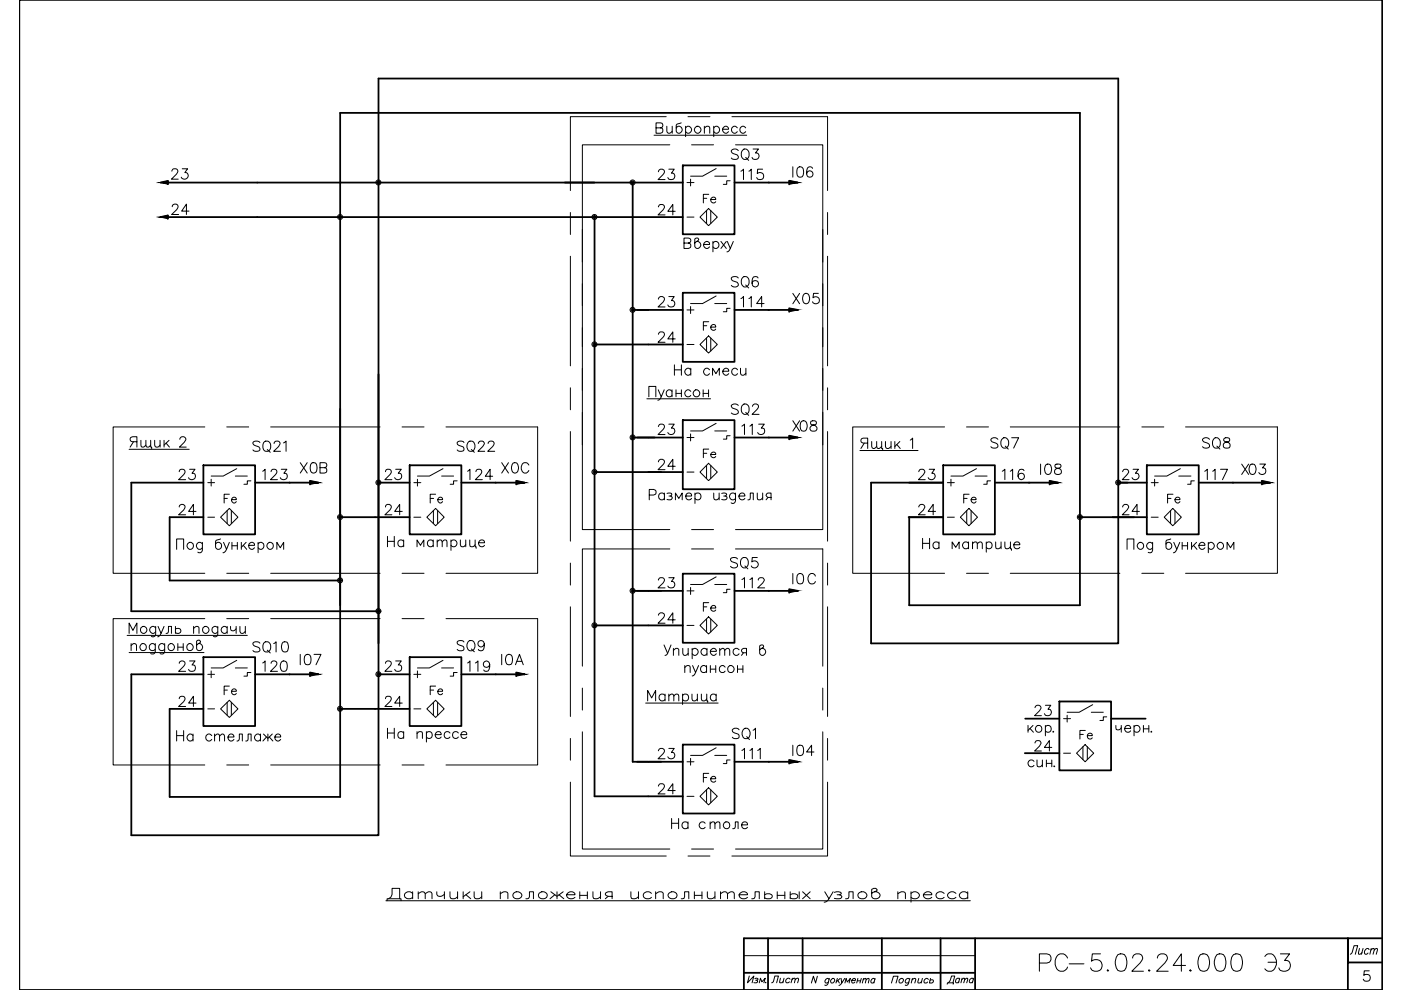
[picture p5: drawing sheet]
<svg xmlns="http://www.w3.org/2000/svg" width="297mm" height="210mm" viewBox="0 0 297 210" stroke-linecap="round" stroke-linejoin="round" font-family="sans-serif">
<!-- layer: 0 -->
<g fill="none" stroke="#000" stroke-width=".38">
<path d="M4.1 0h289v209.9h-289zM35.6 38.7h109.2M134.1 38.7v122.8h6.1M144.8 35.1h10.9v14.6h-10.9zM163 38.7h6.1M35.6 46h109.2M126.1 46v122.8h11.3M80.2 79.3v97.8h-52.4v-34.1h15.3M126.1 73h11.3M134.1 65.7h3.3M144.8 62.1h10.9v14.6h-10.9zM163 65.7h6.1"/>
<path d="M43.1 98.7h11v14.6h-11zM86.9 98.7h10.9v14.6h-10.9zM134.1 92.8h4.7M144.8 89.1h10.9v14.6h-10.9zM163 92.8h6.1M200 98.7h10.9v14.6h-10.9zM243.1 98.7h11.1v14.6h-11.1zM36 109.7v13.4h36.1M43.1 102.3h-15.3v27.3h52.4M72.1 109.7h7.4M126.1 100.1h14.1M192.8 109.7v18.6h36.2v-104.4h-156.9v145.1h-36.1v-18.7"/>
<path d="M200 102.3h-15.3v34.1h52.4v-119.7h-156.9v119.7M229 109.7h8.2M43.1 139.3h11v14.6h-11zM86.9 139.3h10.9v14.6h-10.9zM126.1 132.6h11.3M134.1 125.3h6.1M144.8 121.6h10.9v14.7h-10.9zM163 125.3h6.1M72.1 150.3h7.4M144.8 157.9h10.9v14.6h-10.9zM224.6 148.7h11v14.6h-11zM235.6 152.4h7.3"/>
<path d="M155.7 161.5h13.4M162.8 198.9v11M170.2 198.9v11M187 198.9v11M199.4 198.9v11M206.7 198.9v11M293.1 198.9h-135.4v11M157.7 206.3h49M293.1 204.1h-7.3v-5.2v11"/>
</g>
<!-- layer: Layer2 -->
<g fill="none" stroke="#000" stroke-width=".21">
<path d="M157.3 159.1l.5-.4v2.2M159 159.1l.5-.4v2.2M160.6 159.1l.6-.4v2.2M158.9 206.9l-.4 1.5 1.3-1.5-.3 1.5M160 207.5a.44 .44 0 0 1 .7 .1l-.1 .2h-.4M160.4 207.8l.2 .3-.1 .2h-.7M161 208.4l.2-1 .3 .8 .7-.8-.2 1M173.3 207l-.4 1.4-.4-1.4-.5 1.4M175.8 207.7l-.1-.1a.46 .46 0 0 0-.7 .2 .46 .46 0 0 0 .3 .6l.3-.2M175.8 207.4l-.3 1.2-.3 .3-.3-.1M176.3 207.7l.3-.3a.46 .46 0 0 1 .3 .7 .46 .46 0 0 1-.8 .1zM177.5 207.4l-.3 1"/>
<path d="M177.7 207.9l.3 .5M178.1 207.4l-.8 .8M178.3 207.4l.2 1 .6-1M178.5 208.4l-.6 .5M179.1 208.4l.3-1 .2 .8 .7-.8-.3 1M180.6 207.9h.7l.1-.3a.51 .51 0 0 0-.7 .1 .51 .51 0 0 0 0 .7l.6-.2M181.8 208h.6M181.9 207.4l-.3 1M182.6 207.4l-.3 1M183 207.7l.4-.3 .2 .1-.1 .9M183.1 207.4l-.3 1M183.6 207.7l.5-.3 .2 .1-.2 .9"/>
<path d="M185.5 207.7a.36 .36 0 0 0-.3-.3 .36 .36 0 0 0-.4 .3l-.2 .3 .1 .4h.3l.3-.2M185.5 207.4l-.2 1M189 208.4l.4-1.4h1l-.4 1.4M190.7 207.7l.4-.3a.38 .38 0 0 1 .4 .2 .38 .38 0 0 1 0 .4 .45 .45 0 0 1-.4 .4 .45 .45 0 0 1-.5-.4zM192.9 207.7a.53 .53 0 0 0-.8 0 .53 .53 0 0 0 0 .7l.6-.2M192.9 207.4l-.3 1.2-.4 .3-.3-.1M193.4 207.7l.4-.3 .3 .1-.1 .9M193.4 207.4l-.2 1M194.8 207.4l-.2 1h.5l.3-.2M195.6 207.4l-.3 1M196.8 207.7a.52 .52 0 0 0-.7 0 .52 .52 0 0 0 0 .7l.6-.2M197.2 207.9l.4-.2a.35 .35 0 0 1 .3 .4 .35 .35 0 0 1-.4 .3l-.4-.1"/>
<path d="M197.3 207.4l-.3 1M290.3 205.8h-1.1v1a.77 .77 0 0 1 1.1 0 .77 .77 0 0 1-.1 1.2 .77 .77 0 0 1-1.2-.4"/>
</g>
<!-- layer: Layer1 -->
<g fill="none" stroke="#000" stroke-width=".21">
<path d="M141.3 24.7h-20.4v15.7M142 30.7h-18.5v24.9M145.9 24.7h4.6M146.6 30.7h4.7M155.2 24.7h20.3v15.7M155.9 30.7h18.5v24.9M120.9 45.1v4.6M120.9 54.3v23.3M123.5 48.7v45.6M174.4 48.7v45.6M175.5 45.1v4.6M175.5 54.3v23.3"/>
<path d="M43.4 90.5h-19.4v31.1h19.4M48.1 90.5h4.6M57.4 90.5h23.2M85.2 90.5h4.7M94.6 90.5h19.4v31.1h-19.4M120.9 82.2v4.7M120.9 91.5v23.2M123.5 87.4v24.9h18.5M174.4 87.4v24.9h-18.5M175.5 82.2v4.7M175.5 91.5v23.2M200.3 90.5h-19.5v31.1h19.5"/>
<path d="M204.9 90.5h4.7M214.2 90.5h23.2M242.1 90.5h4.6M251.4 90.5h19.4v31.1h-19.4M120.9 119.4v4.7M142 116.4h-18.5v24.8M146.6 116.4h4.7M146.6 112.3h4.7M155.9 116.4h18.5v24.8M43.4 131.2h-19.4v31h19.4M48.1 121.6h4.6M48.1 131.2h4.6"/>
<path d="M57.4 121.6h23.2M57.4 131.2h23.2M85.2 121.6h4.7M85.2 131.2h4.7M94.6 131.2h19.4v31h-19.4M120.9 128.7v23.2M175.5 128.7v23.2M204.9 121.6h4.7M214.2 121.6h23.2M242.1 121.6h4.6M120.9 156.6v4.6M123.5 155.2v24.8h18.5"/>
<path d="M123.5 145.9v4.7M174.4 155.2v24.8h-18.5M174.4 145.9v4.7M48.1 162.2h4.6M57.4 162.2h23.2M85.2 162.2h4.7M120.9 165.8v15.7h20.4M175.5 165.8v15.7h-20.3M145.9 181.5h4.6M146.6 180h4.7M157.7 202.6h49"/>
</g>
<!-- layer: 0 -->
<g fill="none" stroke="#000" stroke-width=".21">
<path d="M138.7 28.7h19.6M139.1 27.1h.9l.4 .2v.7l-.4 .3h-.9v-2.3l1.3 .1 .1 .6-.1 .3-.4 .1M141.4 26.8l.1 1.3 .5 .2 .5-.5M142.5 26.8v1.5M144.4 26l-.9 .3-.1 .3v1.2a.7 .7 0 0 0 1.2 .1 .7 .7 0 0 0-.5-1.1h-.3l-.4 .3M145.4 27.1a.7 .7 0 0 1 1-.1 .7 .7 0 0 1 0 1 .7 .7 0 0 1-1-.1M145.4 26.8v2.2M145.7 38.7h1.4M146.4 38v1.4M149.3 27.2l.5-.4 .6 .1 .1 1.4M149.3 26.8v1.5M151.3 27.1a.68 .68 0 0 1 1-.1 .68 .68 0 0 1 0 1 .68 .68 0 0 1-1-.1"/>
<path d="M151.3 26.8v2.2M151.5 37.4h2.6M151.8 35.7l-2.8 1.7h-2.6M153.2 27.4h1.3a.67 .67 0 0 0-1-.6 .67 .67 0 0 0-.2 1.1 .64 .64 0 0 0 .6 .4 .64 .64 0 0 0 .6-.4M154.8 38.3h-.7v.8h-.7M156.3 27.1a.68 .68 0 0 0-1-.1 .68 .68 0 0 0 0 1 .68 .68 0 0 0 1-.1M158.1 27.1a.68 .68 0 0 0-1-.1 .68 .68 0 0 0 0 1 .68 .68 0 0 0 1-.1M145 51.5l1.2 .1a.59 .59 0 0 1 .3 .6 .59 .59 0 0 1-.5 .5h-1v-2.2h1l.4 .2v.6l-.4 .2M145.7 46h1.4M147.7 51.2a.72 .72 0 0 1 .9 .9 .72 .72 0 0 1-1.2 .4l-.1-.2v-1.6l.3-.2h.3l.3 .3-.2 .2-.7 .5M149.2 51.8h1.2a.67 .67 0 0 0-.9-.5 .67 .67 0 0 0-.2 1 .64 .64 0 0 0 .6 .4 .64 .64 0 0 0 .5-.4M149.8 44.6v2.8"/>
<path d="M150.2 44.2l1.9 1.8-1.9 1.9-1.8-1.9zM150.7 44.6v2.8M151.2 51.5a.7 .7 0 0 1 1-.1 .7 .7 0 0 1 0 1.1 .7 .7 0 0 1-1-.2M151.2 51.2v2.2M152.9 51.2l1.1 1.5M154 51.2l-1.1 1.5M154.2 51.2l.6 1.5 .7-1.5M154.8 52.7l-.2 .4-.5 .3M145.7 65.7h1.4M145.7 73h1.4M146.4 65v1.5M149.8 71.7v2.7"/>
<path d="M150.2 71.2l1.9 1.8-1.9 1.9-1.8-1.9zM150.7 71.7v2.7M151.5 64.4h2.6M151.8 62.8l-2.8 1.6h-2.6M154.8 65.4h-.7v.7h-.7M27.4 95.3h12.7M50.2 99.4l-2.9 1.5h-2.5M93.9 99.4l-2.9 1.5h-2.5M137.1 84.6h13.6M145.7 92.8h1.4M146.4 92v1.5M149.8 98.7v2.7"/>
<path d="M150.2 98.2l1.9 1.9-1.9 1.8-1.8-1.8zM150.7 98.7v2.7M151.5 91.4h2.6M151.8 89.8l-2.8 1.6h-2.6M182.3 95.5h12.3M207 99.4l-2.8 1.5h-2.6M250.3 99.4l-2.9 1.5h-2.6M37.5 116.5v-2.2h1.4v2.2M42.9 115.3a.71 .71 0 0 0-1-.1 .71 .71 0 0 0 0 1 .71 .71 0 0 0 1-.1M42.9 115v1.7a.6 .6 0 0 1-1 .4M44.1 102.3h1.4M44.1 109.7h1.4"/>
<path d="M44.8 101.6v1.5M46.8 109.7l1.8-1.9 1.8 1.9-1.8 1.8zM46.8 114.3l-1 .3-.1 .2v1.2a.69 .69 0 0 0 1 .3 .69 .69 0 0 0 .2-1 .69 .69 0 0 0-1-.2l-.2 .2M47.4 115l.6 1.5 .6-1.5M48 116.5a.94 .94 0 0 1-.7 .7M48.2 108.3v2.7M49.1 108.3v2.7M49.2 115.7h1.1M49.2 115v1.5M49.9 100.9h2.5M50.3 115v1.5M51.2 115v1.5"/>
<path d="M51.6 115.6l.7 .9M52.2 115l-1 1M52.7 115.6h1.3a.62 .62 0 0 0-.7-.7 .62 .62 0 0 0-.6 .7 .67 .67 0 0 0 .4 .8 .67 .67 0 0 0 .9-.3M53.2 102h-.8v.7h-.7M54.7 115.3a.69 .69 0 0 1 1-.1 .69 .69 0 0 1 0 1 .69 .69 0 0 1-1-.1M54.7 115v2.2M58.7 116.5v-1.5l.7 1.1 .7-1.1v1.5M87.7 102.3h1.5M87.7 109.7h1.5M88.5 101.6v1.5M91.9 108.3v2.7M92.4 107.8l1.8 1.9-1.8 1.8-1.9-1.8z"/>
<path d="M92.8 108.3v2.7M93.6 100.9h2.6M96.9 102h-.7v.7h-.8M137.7 105l1.2-.2a.59 .59 0 0 0 .2-.6 .59 .59 0 0 0-.5-.4h-.9v2.2M140.9 104.8a.69 .69 0 0 0-1-.1 .69 .69 0 0 0 0 1.1 .69 .69 0 0 0 1-.1M140.9 104.5v1.5M141.4 104.6a.73 .73 0 0 1 1 .2l-.3 .4h-.3M142.1 105.2l.3 .1a.43 .43 0 0 1-.3 .7l-.7-.1M143.2 106v-1.5l.7 1.2 .7-1.2v1.5M145.4 105.2h1.2a.63 .63 0 0 0-.7-.7 .63 .63 0 0 0-.5 .8 .66 .66 0 0 0 .5 .7 .66 .66 0 0 0 .7-.3M145.7 100.1h1.4M147.3 104.8a.71 .71 0 0 1 1.1-.1 .71 .71 0 0 1 0 1.1 .71 .71 0 0 1-1.1-.1"/>
<path d="M147.3 104.5v2.2M151.3 104.5l.2 1.4 .5 .1 .5-.4M152.5 104.5v1.5M153 104.6a.8 .8 0 0 1 1.1 .2l-.4 .4h-.3M153.7 105.2l.4 .1a.42 .42 0 0 1-.4 .7l-.7-.1M155.9 104.8a.71 .71 0 0 0-1-.1 .71 .71 0 0 0 0 1.1 .71 .71 0 0 0 1-.1M155.9 104.5l-.1 2a.53 .53 0 0 1-.8 .1M156.7 105.2h1.2a.64 .64 0 0 0-.6-.7 .64 .64 0 0 0-.6 .7 .7 .7 0 0 0 .4 .7 .7 .7 0 0 0 .8-.2M158.6 106l.4-.1 .1-1.4h.6v1.5M160.6 104.5v1.4l.5 .1 .6-.4M161.7 104.5v1.5M162.8 105.5l-.4 .5"/>
<path d="M163.5 105.5h-.7l-.3-.2-.1-.3 .2-.4 .9-.1v1.5M200.9 102.3h1.4M200.9 109.7h1.4M201.6 101.6v1.5M205 108.3v2.7M205.4 107.8l1.8 1.9-1.8 1.8-1.8-1.8zM205.9 108.3v2.7M206.7 100.9h2.6M210 102h-.7v.7h-.7M239 116.5v-2.2h1.4v2.2M244.1 102.3h1.5M244.1 109.7h1.5"/>
<path d="M244.4 115.3a.7 .7 0 0 0-1.1-.1 .7 .7 0 0 0 0 1.1 .7 .7 0 0 0 1.1-.2M244.4 115v1.7l-.2 .3a.58 .58 0 0 1-.8 .1M244.8 101.6v1.5M248.2 108.3v2.7M248.2 114.3l-.9 .3-.1 1.4a.69 .69 0 0 0 1.1 .2 .69 .69 0 0 0-.2-1.1 .59 .59 0 0 0-.9 .2M248.7 107.8l1.8 1.9-1.8 1.8-1.9-1.8zM248.9 115l.6 1.5 .6-1.5M249.1 108.3v2.7M249.5 116.5l-.2 .4-.5 .3M249.9 100.9h2.6M250.6 115.7h1.2M250.6 115v1.5"/>
<path d="M251.8 115v1.5M252.6 115v1.5M253.1 115.6l.7 .9M253.2 102h-.7v.7h-.7M253.7 115l-1.1 1M254.2 115.6h1.3a.68 .68 0 0 0-1-.6 .68 .68 0 0 0-.2 1.1 .67 .67 0 0 0 1.2 0M256.2 115.3a.7 .7 0 0 1 1-.1 .7 .7 0 0 1 0 1.1 .7 .7 0 0 1-1-.2M256.2 115v2.2M260.2 116.5v-1.5l.7 1.1 .7-1.1v1.5M27 134.7h25.4M27.4 134.3v-2.2l.8 1.6 .8-1.6v2.2M27.4 138.4h15.9"/>
<path d="M27.8 136.9l.3-.3a.51 .51 0 0 1 .8 .2v1.1M27.8 136.5v1.4M30 136.6a.72 .72 0 0 1 1.1 .3 .72 .72 0 0 1-.6 1 .72 .72 0 0 1-.8-.8zM32.9 136.8a.71 .71 0 0 0-1-.1 .71 .71 0 0 0 0 1 .71 .71 0 0 0 1-.1M32.9 136.5v1.6l-.1 .3a.61 .61 0 0 1-.9 .2M33 133.1a.71 .71 0 0 0-1-.1 .71 .71 0 0 0 0 1.1 .71 .71 0 0 0 1-.1M33 132.8v1.7a.58 .58 0 0 1-.9 .4M33.5 132.8l.6 1.5 .7-1.5M34.1 134.3l-.2 .4-.5 .3M34.9 136.8a.71 .71 0 0 0-1-.1 .71 .71 0 0 0 0 1 .71 .71 0 0 0 1-.1M34.9 136.5v1.6l-.1 .3a.61 .61 0 0 1-.9 .2M35.2 134.3l.4-.1 .1-1.4h.7v1.5"/>
<path d="M35.7 136.8a.71 .71 0 0 1 1.1-.1 .71 .71 0 0 1 0 1 .71 .71 0 0 1-1.1-.1zM37.2 133.4a.62 .62 0 0 1 .8-.1 .62 .62 0 0 1 .3 .8 .71 .71 0 0 1-1 .1l-.1-.1M37.2 132.8v1.5M37.7 137.2h1.1M37.7 136.5v1.4M38.8 136.5v1.4M39.9 136.6a.71 .71 0 0 1 1.1 .4 .71 .71 0 0 1-.8 .9 .71 .71 0 0 1-.5-1.1zM41 133.2l.6-.4 .5 .1 .1 1.4M41 132.8v1.5M42.1 136.5a.72 .72 0 0 1 .9 .4 .72 .72 0 0 1-.4 .9 .72 .72 0 0 1-.9-.3v-1.6l.3-.2h.3l.2 .4-.8 .7M46.2 133.1a.69 .69 0 0 0-1-.1 .69 .69 0 0 0 0 1 .69 .69 0 0 0 1 0M46.2 132.8v1.7a.58 .58 0 0 1-1 .4"/>
<path d="M48.2 133.1a.71 .71 0 0 0-1.1-.1 .71 .71 0 0 0 0 1.1 .71 .71 0 0 0 1.1-.1M48.2 132.8v1.5M48.9 132.8l.1 .9h.5l.6-.4M50.1 132.8v1.5M50.9 132.8l.1 1.4 .5 .1 .5-.4M52 132.8v1.5M140.8 136.8l.7 1.7M142.3 136.8l-.8 1.7-.5 .5M142.8 137.9l.5-.4 .5 .1 .1 1.4M142.8 137.5v1.5M144.8 137.5l.1 1.3 .5 .2 .5-.5M145.7 125.3h1.4"/>
<path d="M145.7 132.6h1.4M145.9 137.5v1.5M146.4 124.6v1.4M146.8 137.8a.71 .71 0 0 1 1-.1 .71 .71 0 0 1 0 1 .71 .71 0 0 1-1-.1M146.8 137.5v2.2M149.8 131.2v2.8M149.9 137.8a.71 .71 0 0 0-1.1-.1 .71 .71 0 0 0 0 1 .71 .71 0 0 0 1.1-.1M149.9 137.5v1.5M150.2 130.8l1.9 1.8-1.9 1.8-1.8-1.8zM150.6 138.1h1.3a.64 .64 0 0 0-.7-.7 .64 .64 0 0 0-.6 .7 .7 .7 0 0 0 .4 .8 .7 .7 0 0 0 .9-.3M150.7 131.2v2.8M151.5 123.9h2.6"/>
<path d="M151.8 122.3l-2.8 1.6h-2.6M152.6 137.9l.5-.4 .4 .1 .2 1.4M152.6 137.5v1.5M153.7 137.9l.5-.4 .4 .1 .1 1.4M154.8 124.9h-.7v.8h-.7M156.7 137.8a.71 .71 0 0 0-1-.1 .71 .71 0 0 0 0 1 .71 .71 0 0 0 1-.1M157.6 138.4l-.4 .6M158.3 138.4l-.9-.1-.2-.3 .1-.3 .3-.2h.7v1.5M161.5 137.5a.72 .72 0 0 1 .8 .8 .72 .72 0 0 1-1.1 .4l-.1-.2v-1.5l.3-.2h.4v.5l-.7 .5M44.1 143h1.4M44.1 150.3h1.4M44.8 142.3v1.4"/>
<path d="M46.8 150.3l1.8-1.8 1.8 1.8-1.8 1.8zM48.2 148.9v2.8M49.1 148.9v2.8M49.9 141.6h2.5M50.2 140l-2.9 1.6h-2.5M53.2 142.6h-.8v.8h-.7M82.2 154.4v2.2M82.2 155.4h1.4M83.6 154.4v2.2M85.6 155.4a.69 .69 0 0 0-1-.1 .69 .69 0 0 0 0 1.1 .69 .69 0 0 0 1-.1M85.6 155.1v1.5M87.7 143h1.5"/>
<path d="M87.7 150.3h1.5M88.4 155.5l.5-.4 .6 .1 .1 1.4M88.4 155.1v1.5M88.5 142.3v1.4M90.4 155.4a.69 .69 0 0 1 1-.1 .69 .69 0 0 1 0 1.1 .69 .69 0 0 1-1-.1M90.4 155.1v2.2M90.5 150.3l1.9-1.8 1.8 1.8-1.8 1.8zM91.9 148.9v2.8M92.3 155.8h1.2a.64 .64 0 0 0-.6-.7 .64 .64 0 0 0-.6 .7 .7 .7 0 0 0 .4 .7 .7 .7 0 0 0 .8-.2M92.8 148.9v2.8M93.6 141.6h2.6M93.9 140l-2.9 1.6h-2.5"/>
<path d="M95.4 155.4a.69 .69 0 0 0-1-.1 .69 .69 0 0 0 0 1.1 .69 .69 0 0 0 1-.1M96.9 142.6h-.7v.8h-.8M97.2 155.4a.69 .69 0 0 0-1-.1 .69 .69 0 0 0 0 1.1 .69 .69 0 0 0 1-.1M97.7 155.8h1.3a.62 .62 0 0 0-.7-.7 .62 .62 0 0 0-.6 .7 .67 .67 0 0 0 .4 .7 .67 .67 0 0 0 .9-.2M136.9 149.1h15.4M145.2 141.5l.5-.4 .5 .1 .1 1.4M145.2 141.1v1.5M146.8 141.1l.7 1.5 .6-1.5M147.5 142.6l-.2 .4-.5 .3M149.8 141.4a.71 .71 0 0 0-1-.1 .71 .71 0 0 0 0 1.1 .71 .71 0 0 0 1-.1M149.8 141.1v1.5M150.6 141.9h1.2"/>
<path d="M150.6 141.1v1.5M151.8 141.1v1.5M151.8 158.6l-2.8 1.6h-2.6M153.7 141.4a.69 .69 0 0 0-1 0 .69 .69 0 0 0 0 1 .69 .69 0 0 0 1-.1M154.4 141.4a.71 .71 0 0 1 1-.1 .71 .71 0 0 1 0 1.1 .71 .71 0 0 1-1-.1zM156.4 141.9h1.1M156.4 141.1v1.5M157.5 141.1v1.5M225.5 152.4h1.5M225.5 159.7h1.5M226.3 151.7v1.4M229.6 158.3v2.8"/>
<path d="M230.1 157.9l1.8 1.8-1.8 1.8-1.9-1.8zM230.5 158.3v2.8M231.4 151h2.5M231.7 149.4l-2.9 1.6h-2.5M145.7 161.5h1.4M145.7 168.8h1.4M146.4 160.8v1.4M149.8 167.4v2.8M150.2 167l1.9 1.8-1.9 1.9-1.8-1.9zM150.7 167.4v2.8M151.5 160.2h2.6M81.8 191h123.9"/>
<circle cx="80.2" cy="38.7" r=".53"/>
<circle cx="80.2" cy="38.7" r=".32"/>
<circle cx="80.2" cy="38.7" r=".15"/>
<circle cx="134.1" cy="38.7" r=".53"/>
<circle cx="134.1" cy="38.7" r=".32"/>
<circle cx="134.1" cy="38.7" r=".15"/>
<circle cx="147.9" cy="27.5" r=".73"/>
<circle cx="72.1" cy="46" r=".53"/>
<circle cx="72.1" cy="46" r=".32"/>
<circle cx="72.1" cy="46" r=".15"/>
<circle cx="126" cy="46" r=".53"/>
<circle cx="126" cy="46" r=".32"/>
<circle cx="126" cy="46" r=".15"/>
<circle cx="126" cy="73" r=".53"/>
<circle cx="126" cy="73" r=".32"/>
<circle cx="126" cy="73" r=".15"/>
<circle cx="134.1" cy="65.7" r=".53"/>
<circle cx="134.1" cy="65.7" r=".32"/>
<circle cx="134.1" cy="65.7" r=".15"/>
<circle cx="134.1" cy="92.7" r=".53"/>
<circle cx="134.1" cy="92.7" r=".32"/>
<circle cx="134.1" cy="92.7" r=".15"/>
<circle cx="40.3" cy="115.7" r=".72"/>
<circle cx="57.2" cy="115.7" r=".72"/>
<circle cx="72.1" cy="109.6" r=".53"/>
<circle cx="72.1" cy="109.6" r=".32"/>
<circle cx="72.1" cy="109.6" r=".15"/>
<circle cx="126" cy="100.1" r=".53"/>
<circle cx="126" cy="100.1" r=".32"/>
<circle cx="126" cy="100.1" r=".15"/>
<circle cx="228.9" cy="109.6" r=".53"/>
<circle cx="228.9" cy="109.6" r=".32"/>
<circle cx="228.9" cy="109.6" r=".15"/>
<circle cx="241.8" cy="115.7" r=".72"/>
<circle cx="258.7" cy="115.7" r=".72"/>
<circle cx="30.4" cy="133.5" r=".73"/>
<circle cx="43.6" cy="133.5" r=".73"/>
<circle cx="72.1" cy="123.1" r=".53"/>
<circle cx="72.1" cy="123.1" r=".32"/>
<circle cx="72.1" cy="123.1" r=".15"/>
<circle cx="80.2" cy="129.6" r=".53"/>
<circle cx="80.2" cy="129.6" r=".32"/>
<circle cx="80.2" cy="129.6" r=".15"/>
<circle cx="126" cy="132.6" r=".53"/>
<circle cx="126" cy="132.6" r=".32"/>
<circle cx="126" cy="132.6" r=".15"/>
<circle cx="134.1" cy="125.3" r=".53"/>
<circle cx="134.1" cy="125.3" r=".32"/>
<circle cx="134.1" cy="125.3" r=".15"/>
<circle cx="72.1" cy="150.3" r=".53"/>
<circle cx="72.1" cy="150.3" r=".32"/>
<circle cx="72.1" cy="150.3" r=".15"/>
</g>
<!-- layer: SYMS -->
<g fill="none" stroke="#000" stroke-width=".21">
<path d="M218 153.8v1.5M221.6 154.1a.69 .69 0 0 1 1.1-.1 .69 .69 0 0 1 0 1 .69 .69 0 0 1-1.1 0M221.6 153.8v2.2M236.6 153.8l.1 .9h.5l.5-.4M237.7 153.8v1.5M238.4 154.4h1.3a.64 .64 0 0 0-.6-.6 .64 .64 0 0 0-.7 .6 .7 .7 0 0 0 .5 .8 .7 .7 0 0 0 .8-.2M240.4 154.1a.71 .71 0 0 1 1.1-.1 .71 .71 0 0 1 0 1.1 .71 .71 0 0 1-1.1-.1M240.4 153.8v2.2M242.4 154.5h1.2M242.4 153.8v1.5M243.6 153.8v1.5M244.1 155l-.1 .2h.2"/>
<circle cx="220.2" cy="154.5" r=".72"/>
</g>
<text font-size="7.1" x="219.4" y="207.1">РС-5.02.24.000 Э3</text>
<g font-size="6.6">
<text x="136.2" y="150.6">Матрица</text>
<text x="80.8" y="192.6">Датчики положения исполнительных узлов пресса</text>
</g>
<g font-size="6.2">
<text x="136.2" y="86.1">Пуансон</text>
<text x="26.5" y="96.7">Ящик 2</text>
<text x="81.1" y="117.8">На матрице</text>
<text x="194.7" y="118.2">На матрице</text>
</g>
<g font-size="5.7">
<text x="154.2" y="35.3">SQ3</text>
<text x="138.6" y="46.9">24</text>
<text x="154.2" y="62.4">SQ6</text>
<text x="154.2" y="89.3">SQ2</text>
<text x="138.6" y="93.5">23</text>
<text x="156.3" y="93.5">113</text>
<text x="167.2" y="92.8">Х08</text>
<text x="181.3" y="96.7">Ящик 1</text>
<text x="219.8" y="102">I08</text>
<text x="262.5" y="102">Х03</text>
<text x="52.6" y="139.7">SQ10</text>
<text x="96" y="139.3">SQ9</text>
<text x="218.4" y="153.1">23</text>
<text x="154.5" y="158">SQ1</text>
<text x="167.2" y="161.6">I04</text>
<text x="138.6" y="162.3">23</text>
<text x="141.5" y="177.1">На cтоле</text>
</g>
<g font-size="5.3">
<text x="35.6" y="39.2">23</text>
<text x="138.6" y="39.2">23</text>
<text x="156.3" y="39.2">115</text>
<text x="167.2" y="38.8">I06</text>
<text x="35.6" y="46.6">24</text>
<text x="167.2" y="65.6">X05</text>
<text x="138.6" y="66.3">23</text>
<text x="156.3" y="66.3">114</text>
<text x="138.6" y="73.7">24</text>
<text x="142.2" y="80.8">На смеси</text>
<text x="52.6" y="97">SQ21</text>
<text x="62.8" y="101.6">X0B</text>
<text x="96" y="97">SQ22</text>
<text x="105.5" y="101.6">X0C</text>
<text x="138.6" y="100.9">24</text>
<text x="148.2" y="98.4">Fe</text>
<text x="209.2" y="96.3">SQ7</text>
<text x="254" y="96.3">SQ8</text>
<text x="37" y="103">23</text>
<text x="54.7" y="103">123</text>
<text x="80.8" y="103">23</text>
<text x="98.1" y="103">124</text>
<text x="193.7" y="103">23</text>
<text x="211.7" y="103">116</text>
<text x="237.1" y="103">23</text>
<text x="254.7" y="103">117</text>
<text x="37" y="110.4">24</text>
<text x="80.8" y="110.4">24</text>
<text x="193.7" y="110.4">24</text>
<text x="237.1" y="110.4">24</text>
<text x="138.6" y="125.9">23</text>
<text x="154.2" y="121.7">SQ5</text>
<text x="156.3" y="125.9">112</text>
<text x="167.2" y="124.9">I0С</text>
<text x="138.6" y="133.3">24</text>
<text x="37" y="143.6">23</text>
<text x="54.7" y="143.6">120</text>
<text x="62.8" y="142.2">I07</text>
<text x="80.8" y="143.6">23</text>
<text x="98.1" y="143.6">119</text>
<text x="105.5" y="142.2">I0A</text>
<text x="37" y="151">24</text>
<text x="80.8" y="151">24</text>
<text x="36.7" y="158.4">На стеллаже</text>
<text x="218.4" y="160.5">24</text>
<text x="228.2" y="158">Fe</text>
<text x="148.2" y="167.2">Fe</text>
<text x="138.6" y="169.7">24</text>
</g>
<g font-size="4.9">
<text x="148.2" y="44.1">Fe</text>
<text x="148.2" y="71.3">Fe</text>
<text x="46.6" y="108">Fe</text>
<text x="90.3" y="108">Fe</text>
<text x="203.6" y="108">Fe</text>
<text x="246.6" y="108">Fe</text>
<text x="148.2" y="130.9">Fe</text>
<text x="46.6" y="148.5">Fe</text>
<text x="90.3" y="148.5">Fe</text>
<text x="285.4" y="203.6">Лист</text>
<text x="200" y="209.9">Дата</text>
</g>
<g font-size="4.4">
<text x="217" y="163.7">син.</text>
<text x="162.6" y="209.5">Лист</text>
</g>
</svg>
